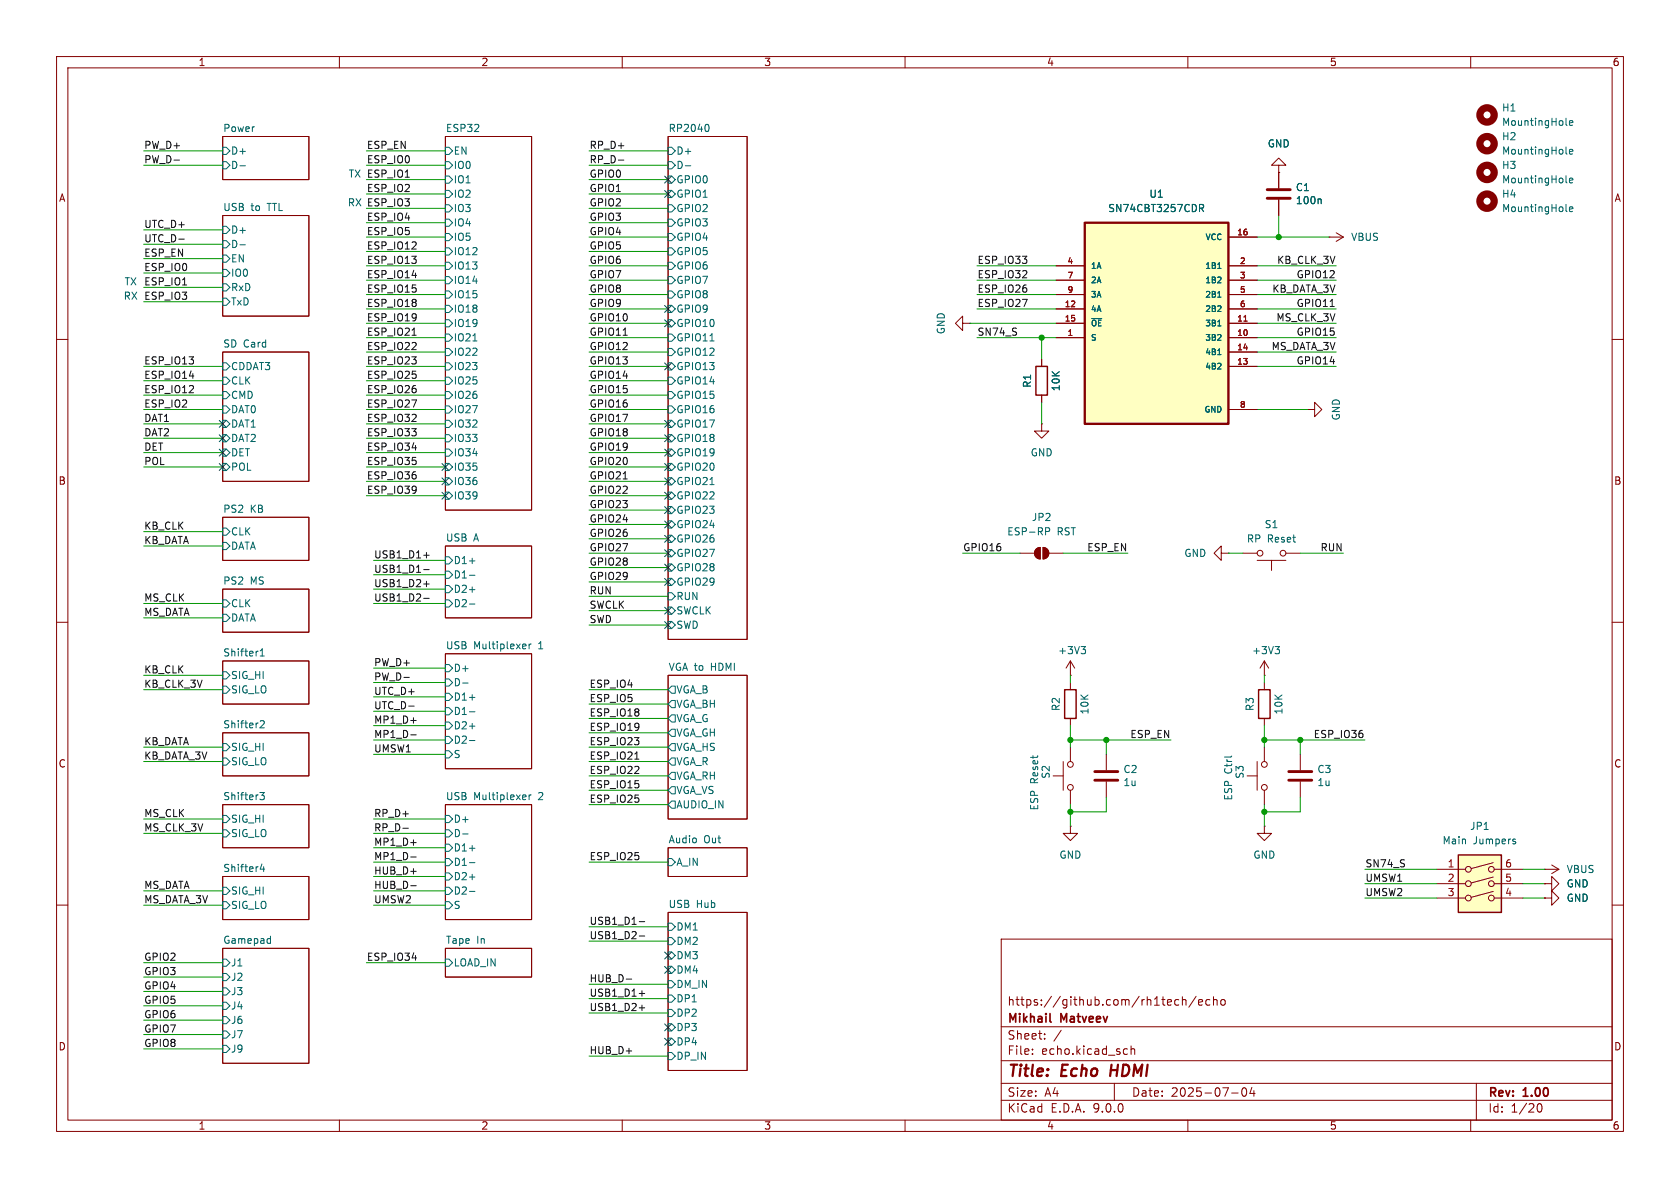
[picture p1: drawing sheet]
<svg xmlns="http://www.w3.org/2000/svg" width="297mm" height="210mm" viewBox="0 0 297 210" stroke-linecap="round" stroke-linejoin="round" font-family="sans-serif">
<g fill="none" stroke="#840000" stroke-width=".18">
<path d="M10 10h277v190h-277zM12 12h273v186h-273zM60 10v2M110 10v2M160 10v2M210 10v2M260 10v2M39.4 38.1h15.2v17.8h-15.2zM39.4 24.1h15.2v7.7h-15.2zM78.7 24.1h15.3v66.1h-15.3zM118.1 24.1h14v88.9h-14zM10 60h2"/>
<path d="M39.4 62.2h15.2v22.9h-15.2zM285 60h2M39.4 91.4h15.2v7.7h-15.2zM78.7 96.5h15.3v12.7h-15.3zM10 110h2M39.4 116.8h15.2v7.7h-15.2zM39.4 104.1h15.2v7.7h-15.2zM78.7 115.6h15.3v20.3h-15.3zM118.1 119.4h14v25.4h-14zM285 110h2M39.4 129.5h15.2v7.7h-15.2zM189.2 120.7v1.2"/>
<path d="M189.2 127v1.3M39.4 142.2h15.2v7.7h-15.2zM39.4 154.9h15.2v7.7h-15.2zM78.7 142.2h15.3v20.4h-15.3zM118.1 149.9h14v5h-14zM10 160h2M39.4 167.6h15.2v20.4h-15.2zM78.7 167.6h15.3v5.1h-15.3zM118.1 161.3h14v27.9h-14zM177 166h108v32h-108zM207.7 177.6l.3 .1 .4-.1M208.4 176.8l-.4-.1-.3 .1"/>
<path d="M209 176.8l.2-.1 .4 .1 .1 .9M209 176.2v1.5M211.5 176.1l-1.3 2M211.9 177.2l.7-.1-.1-.3-.4-.1-.2 .2 .1 .7h.5M213.9 176.8l-.4-.1-.3 .3v.4l.1 .2h.6M214.5 176.8l.2-.1 .4 .1 .1 .9M214.5 176.2v1.5M215.9 176.8l.2-.1 .4 .1 .1 .6-.1 .2-.4 .1-.2-.1zM285 160h2M60 198v2M110 198v2M160 198v2"/>
<path d="M177 194.5h108M177 191.5h108M177 187.5h108M177 181.5h108M182.5 186.3v.1M182.5 185.5v.1M184.7 183.6v.1M184.7 182.8v.1M187.6 182.1l-1.3 2M197 191.5v3M198.9 185.4l.4 .1M199.3 186.3l-.4 .1"/>
<path d="M200 185.5l.2-.1 .3 .1 .1 .9M200 184.9v1.5M210 198v2M217.7 193.2h1.2M219.7 192.4l.2-.1a.81 .81 0 0 1 .6 .6 .81 .81 0 0 1-.3 .8l-.2 .1a.81 .81 0 0 1-.3-1.4zM221.3 192.2l-.3 1.1h.9M221.7 192.8v1M260 198v2M261 191.5v6.5M271.7 195.7l.2-.5 .2-.1a.81 .81 0 0 1 .6 .6 .81 .81 0 0 1-.3 .8h-.4l-.3-.5"/>
</g>
<path d="M196.5 188.2l-.2 2" fill="none" stroke="#840000" stroke-width=".4"/>
<path d="M185.6 180.5l.2 .2" fill="none" stroke="#840000" stroke-width=".3"/>
<g fill="none" stroke="#006464" stroke-width=".18">
<path d="M39.4 26h.6l.6 .7-.6 .6h-.6zM39.4 28.6h.6l.6 .6-.6 .6h-.6zM42.4 29.3h1M78.7 26h.7l.6 .7-.6 .6h-.7zM78.7 28.6h.7l.6 .6-.6 .6h-.7zM78.7 31.1h.7l.6 .7-.6 .6h-.7zM78.7 33.7h.7l.6 .6-.6 .6h-.7zM78.7 36.2h.7l.6 .6-.6 .7h-.7zM78.7 38.7h.7l.6 .7-.6 .6h-.7zM118.1 26h.6l.7 .7-.7 .6h-.6zM118.1 28.6h.6l.7 .6-.7 .6h-.6zM118.1 31.1h.6l.7 .7-.7 .6h-.6z"/>
<path d="M118.1 33.7h.6l.7 .6-.7 .6h-.6zM118.1 36.2h.6l.7 .6-.7 .7h-.6zM118.1 38.7h.6l.7 .7-.7 .6h-.6zM121.2 29.3h.9M125 22a.79 .79 0 0 1 0 1.3M39.4 40h.6l.6 .6-.6 .7h-.6zM39.4 42.5h.6l.6 .7-.6 .6h-.6zM39.4 45.1h.6l.6 .6-.6 .7h-.6zM39.4 47.6h.6l.6 .7-.6 .6h-.6zM39.4 50.2h.6l.6 .6-.6 .6h-.6zM39.4 52.7h.6l.6 .6-.6 .7h-.6zM42.4 43.3h1"/>
<path d="M78.7 41.3h.7l.6 .6-.6 .6h-.7zM78.7 43.8h.7l.6 .7-.6 .6h-.7zM78.7 46.4h.7l.6 .6-.6 .6h-.7zM78.7 48.9h.7l.6 .6-.6 .7h-.7zM78.7 51.4h.7l.6 .7-.6 .6h-.7zM78.7 54h.7l.6 .6-.6 .6h-.7zM78.7 56.5h.7l.6 .7-.6 .6h-.7zM78.7 59.1h.7l.6 .6-.6 .6h-.7zM118.1 41.3h.6l.7 .6-.7 .6h-.6zM118.1 43.8h.6l.7 .7-.7 .6h-.6zM118.1 46.4h.6l.7 .6-.7 .6h-.6zM118.1 48.9h.6l.7 .6-.7 .7h-.6z"/>
<path d="M118.1 51.4h.6l.7 .7-.7 .6h-.6zM118.1 54h.6l.7 .6-.7 .6h-.6zM118.1 56.5h.6l.7 .7-.7 .6h-.6zM118.1 59.1h.6l.7 .6-.7 .6h-.6zM39.4 64.1h.6l.6 .7-.6 .6h-.6zM39.4 66.7h.6l.6 .6-.6 .6h-.6zM39.4 69.2h.6l.6 .7-.6 .6h-.6zM39.4 71.8h.6l.6 .6-.6 .6h-.6zM39.4 74.3h.6l.6 .6-.6 .7h-.6zM39.4 76.8h.6l.6 .7-.6 .6h-.6zM39.4 79.4h.6l.6 .6-.6 .6h-.6zM78.7 61.6h.7l.6 .6-.6 .7h-.7z"/>
<path d="M78.7 64.1h.7l.6 .7-.6 .6h-.7zM78.7 66.7h.7l.6 .6-.6 .6h-.7zM78.7 69.2h.7l.6 .7-.6 .6h-.7zM78.7 71.8h.7l.6 .6-.6 .6h-.7zM78.7 74.3h.7l.6 .6-.6 .7h-.7zM78.7 76.8h.7l.6 .7-.6 .6h-.7zM78.7 79.4h.7l.6 .6-.6 .6h-.7zM83.6 60.3h.7M118.1 61.6h.6l.7 .6-.7 .7h-.6zM118.1 64.1h.6l.7 .7-.7 .6h-.6zM118.1 66.7h.6l.7 .6-.7 .6h-.6zM118.1 69.2h.6l.7 .7-.7 .6h-.6z"/>
<path d="M118.1 71.8h.6l.7 .6-.7 .6h-.6zM118.1 74.3h.6l.7 .6-.7 .7h-.6zM118.1 76.8h.6l.7 .7-.7 .6h-.6zM118.1 79.4h.6l.7 .6-.7 .6h-.6zM125.5 60.3h.7M39.4 81.9h.6l.6 .7-.6 .6h-.6zM39.4 93.3h.6l.6 .7-.6 .6h-.6zM39.4 95.9h.6l.6 .6-.6 .7h-.6zM78.7 98.4h.7l.6 .7-.6 .6h-.7zM78.7 81.9h.7l.6 .7-.6 .6h-.7zM78.7 84.5h.7l.6 .6-.6 .6h-.7zM78.7 87h.7l.6 .6-.6 .7h-.7z"/>
<path d="M83 99.2h1M118.1 81.9h.6l.7 .7-.7 .6h-.6zM118.1 84.5h.6l.7 .6-.7 .6h-.6zM118.1 87h.6l.7 .6-.7 .7h-.6zM118.1 89.5h.6l.7 .7-.7 .6h-.6zM118.1 92.1h.6l.7 .6-.7 .6h-.6zM118.1 94.6h.6l.7 .7-.7 .6h-.6zM118.1 97.2h.6l.7 .6-.7 .6h-.6zM118.1 99.7h.6l.7 .6-.7 .7h-.6zM125.5 85.7h.7M39.4 118.7h.6l.6 .7-.6 .6h-.6zM39.4 106h.6l.6 .7-.6 .6h-.6z"/>
<path d="M39.4 108.6h.6l.6 .6-.6 .7h-.6zM46 116h.7M46 115.1l.4-.4v1.3M78.7 101h.7l.6 .6-.6 .6h-.7zM78.7 103.5h.7l.6 .6-.6 .7h-.7zM78.7 106h.7l.6 .7-.6 .6h-.7zM78.7 117.5h.7l.6 .6-.6 .6h-.7zM83 101.7h1M83 104.2h1M83 106.8h1M92.8 113.8l.2 .4-.6 .1M92.9 114.6l-.1 .1"/>
<path d="M93.5 113.8v.9M93.9 113.8l-.4 .3M118.1 102.2h.6l.7 .7-.7 .6h-.6zM118.1 104.8h.6l.7 .6-.7 .6h-.6zM118.1 107.3h.6l.7 .7-.7 .6h-.6zM118.1 109.9h.6l.7 .6-.7 .6h-.6zM39.4 121.3h.6l.6 .6-.6 .7h-.6zM39.4 131.4h.6l.6 .7-.6 .6h-.6zM39.4 134h.6l.6 .6-.6 .7h-.6zM46 127.5l.5-.1 .2 .4-.8 .9h.8M78.7 120h.7l.6 .7-.6 .6h-.7zM78.7 122.6h.7l.6 .6-.6 .6h-.7z"/>
<path d="M78.7 125.1h.7l.6 .6-.6 .7h-.7zM78.7 127.6h.7l.6 .7-.6 .6h-.7zM78.7 130.2h.7l.6 .6-.6 .6h-.7zM78.7 132.7h.7l.6 .7-.6 .6h-.7zM81.8 120.7h1M83 123.3h1M83 125.8h1M83 128.4h1M83 130.9h1M118.1 124.5l.6-.7h.7v1.3h-.7zM118.1 129.5l.6-.6h.7v1.3h-.7zM118.1 134.6l.6-.6h.7v1.3h-.7z"/>
<path d="M118.1 139.7l.6-.6h.7v1.2h-.7zM118.7 121.3h.7v1.3h-.7l-.6-.7zM118.7 126.4h.7v1.2h-.7l-.6-.6zM118.7 131.4h.7v1.3h-.7l-.6-.6zM118.7 136.5h.7v1.3h-.7l-.6-.6zM39.4 144.1h.6l.6 .7-.6 .6h-.6zM39.4 146.7h.6l.6 .6-.6 .7h-.6zM39.4 156.8h.6l.6 .7-.6 .6h-.6zM39.4 159.4h.6l.6 .6-.6 .7h-.6zM45.9 140.1h.8l-.4 .5 .4 .1v.5l-.2 .2-.5-.1M46.3 152.7l-.3 .9h.8M46.6 153.2v.9"/>
<path d="M78.7 144.1h.7l.6 .7-.6 .6h-.7zM78.7 146.7h.7l.6 .6-.6 .7h-.7zM78.7 149.2h.7l.6 .7-.6 .6h-.7zM78.7 151.8h.7l.6 .6-.6 .6h-.7zM78.7 154.3h.7l.6 .6-.6 .7h-.7zM78.7 156.8h.7l.6 .7-.6 .6h-.7zM78.7 159.4h.7l.6 .6-.6 .7h-.7zM81.8 147.4h1M83 150h1M83 152.5h1M83 155h1M83 157.6h1"/>
<path d="M92.8 140.5l.2 .3-.6 .1M92.9 141.3l-.1 .1M93.5 140.5v.9M93.9 140.5l-.4 .3M118.1 151.8h.6l.7 .6-.7 .6h-.6zM118.7 141.6h.7v1.3h-.7l-.6-.7zM39.4 169.5h.6l.6 .7-.6 .6h-.6zM39.4 172.1h.6l.6 .6-.6 .7h-.6zM39.4 174.6h.6l.6 .7-.6 .6h-.6zM39.4 177.2h.6l.6 .6-.6 .6h-.6zM39.4 179.7h.6l.6 .6-.6 .7h-.6zM47.5 165.9l.3 .1"/>
<path d="M47.8 165.5v1.3M47.8 166.7l-.3 .1M78.7 169.5h.7l.6 .7-.6 .6h-.7zM118.1 163.2h.6l.7 .6-.7 .7h-.6zM118.1 165.7h.6l.7 .7-.7 .6h-.6zM118.1 168.3h.6l.7 .6-.7 .6h-.6zM118.1 170.8h.6l.7 .7-.7 .6h-.6zM118.1 173.4h.6l.7 .6-.7 .6h-.6zM118.1 175.9h.6l.7 .6-.7 .7h-.6zM118.1 178.4h.6l.7 .7-.7 .6h-.6zM39.4 182.2h.6l.6 .7-.6 .6h-.6zM39.4 184.8h.6l.6 .6-.6 .7h-.6z"/>
<path d="M118.1 181h.6l.7 .6-.7 .6h-.6zM118.1 183.5h.6l.7 .7-.7 .6h-.6zM118.1 186.1h.6l.7 .6-.7 .6h-.6z"/>
</g>
<path d="M188.2 121.9h2v5.1h-2z" fill="none" stroke="#840000" stroke-width=".25"/>
<path d="M191.8 39.4h25.4v35.5h-25.4z" fill="#ffffc2"/>
<path d="M191.8 39.4h25.4v35.5h-25.4z" fill="none" stroke="#840000" stroke-width=".41"/>
<g fill="none" stroke="#840000" stroke-width=".18">
<path d="M226.1 29.2h1.2l-1.2-1.3-1.3 1.3h1.3v1.3M226.1 30.5h.1M226.1 30.5v2.8M226.1 35.3v2.8M170.2 57.2v-1.3l-1.3 1.3 1.3 1.2v-1.2h1.2M171.4 57.2h.1M186.7 47h5.1M186.7 49.5h5.1M186.7 52.1h5.1M186.7 54.6h5.1M186.7 57.2h5.1M186.7 59.7h5.1"/>
<path d="M217.2 47h5M217.2 49.5h5M217.2 52.1h5M217.2 54.6h5M217.2 57.2h5M217.2 59.7h5M217.2 41.9h5M234.9 41.9h.1M234.9 41.9h2.6M236.2 41.1l1.3 .8M237.5 41.9l-1.3 .8M184.1 74.9v1.3h1.3l-1.3 1.3-1.2-1.3h1.2"/>
<path d="M184.1 74.9h.1M184.1 63.5v1.3M184.1 69.9v1.2M217.2 62.2h5M217.2 64.8h5M217.2 72.4h5M231.1 72.4h1.3v-1.3l1.3 1.3-1.3 1.3v-1.3M231.1 72.4h.1M180.3 97.8h2.6M183.2 97.1l.7-.3v2a1.02 1.02 0 0 1-.9-.6 1.02 1.02 0 0 1 .2-1.1zM184.4 96.8a1.02 1.02 0 0 1 1 1 1.02 1.02 0 0 1-1 1zM185.4 97.8h2.6"/>
<path d="M215.9 97.8v-1.3l-1.3 1.3 1.3 1.3v-1.3h1.3M217.2 97.8h.1M219.7 97.8h2.5M222.2 99.1h5.1M224.8 99.1v1.7M227.3 97.8h2.6M189.2 119.4h.1M189.2 116.8l-.7 1.3M189.2 116.8l.8 1.3M189.2 116.8v2.6M223.5 119.4h.1M223.5 116.8v2.6"/>
<path d="M223.5 116.8l-.7 1.3M223.5 116.8l.8 1.3M186.2 137.2h1.8M188 134.6v5.1M189.2 132.1v2.5M189.2 139.7v2.5M223.5 120.7v1.2M223.5 127v1.3M189.2 146.1v1.2h1.3l-1.3 1.3-1.2-1.3h1.2M189.2 146.1h.1M223.5 146.1v1.2h1.3l-1.3 1.3-1.3-1.3h1.3M223.5 146.1h.1"/>
<path d="M273 156.2h1.3v-1.3l1.3 1.3-1.3 1.3v-1.3M273 156.2h.1M273 153.7h.1M273 153.7h2.6M274.3 152.9l1.3 .8M275.6 153.7l-1.3 .7"/>
<circle cx="222.8" cy="97.8" r=".51"/>
<circle cx="226.8" cy="97.8" r=".51"/>
<circle cx="189.2" cy="139.2" r=".51"/>
<circle cx="189.2" cy="135.1" r=".51"/>
</g>
<g fill="none" stroke="#006464" stroke-width=".18">
<path d="M212.1 36.1h.4l.3 .3-.1 .3-.6 .1M212.4 36.8l.4 .6M233.4 35.2l.2 .1v.7M276.8 22l.2 .2M276.8 32.1l.2 .2M276.8 37.2l.2 .2M277.5 21.7l.6-.1-.1-.2-.4-.1-.1 .2v.6h.5M277.5 31.9l.6-.1-.1-.3h-.4l-.1 .2v.6h.5M277.5 37l.6-.1-.1-.3h-.4l-.1 .1v.6h.5M193 56.3h1.8M215.3 47.5h.6M215.3 52.5h.6"/>
<path d="M215.3 57.6h.6M215.3 62.7h.6M184.8 93.3h.5l.3 .2-.1 .4-.7 .1M191.1 114.3h.8l-.4 .5M191.7 114.8l.2 .2v.3l-.2 .3M225.4 114.3h.8l-.4 .5M226 114.8l.2 .2v.3l-.2 .3"/>
</g>
<path d="M219.9 56.8h.6" fill="none" stroke="#a90000" stroke-width=".18"/>
<path d="M224 33.5h4.1M224 35.1h4.1" fill="none" stroke="#840000" stroke-width=".51"/>
<g fill="none" stroke="#840000" stroke-width="1.3">
<circle cx="262.9" cy="20.3" r="1.27"/>
<circle cx="262.9" cy="30.5" r="1.27"/>
<circle cx="262.9" cy="35.6" r="1.27"/>
</g>
<path d="M183.1 64.8h2.1v5.1h-2.1zM222.5 121.9h2v5.1h-2z" fill="none" stroke="#840000" stroke-width=".25"/>
<g fill="#840000" stroke="#840000" stroke-width=".18">
<path d="M183.2 97.1l.7-.3v2a1.02 1.02 0 0 1-.9-.6 1.02 1.02 0 0 1 .2-1.1z"/>
<path d="M184.4 96.8a1.02 1.02 0 0 1 1 1 1.02 1.02 0 0 1-1 1z"/>
</g>
<path d="M257.8 151.1h7.6v10.2h-7.6z" fill="#ffffc2"/>
<g fill="none" stroke="#840000" stroke-width=".18">
<path d="M226.1 30.5h.1M226.1 30.5v2.8M226.1 35.3v2.8M186.7 47h5.1M186.7 49.5h5.1M186.7 52.1h5.1M186.7 54.6h5.1M186.7 57.2h5.1M186.7 59.7h5.1M217.2 47h5M217.2 49.5h5M217.2 52.1h5"/>
<path d="M217.2 54.6h5M217.2 57.2h5M217.2 59.7h5M217.2 41.9h5M184.1 63.5v1.3M184.1 69.9v1.2M217.2 62.2h5M217.2 64.8h5M217.2 72.4h5M195.6 133.4v2.7M195.6 138.2v2.8M220.5 137.2h1.7"/>
<path d="M222.2 134.6v5.1M223.5 132.1v2.5M223.5 139.7v2.5M229.9 133.4v2.7M229.9 138.2v2.8M254 153.7h5.1M254 156.2h5.1M254 158.8h5.1M264 152.5l-3.9 1M264 155l-3.9 1.1M264 157.6l-3.9 1M264.2 153.7h5"/>
<path d="M264.2 156.2h5M264.2 158.8h5M273 158.8h1.3v-1.3l1.3 1.3-1.3 1.2v-1.2M273 158.8h.1M273 156.2h.1"/>
<circle cx="223.5" cy="139.2" r=".51"/>
<circle cx="223.5" cy="135.1" r=".51"/>
<circle cx="259.6" cy="153.7" r=".51"/>
<circle cx="259.6" cy="156.2" r=".51"/>
<circle cx="259.6" cy="158.8" r=".51"/>
<circle cx="263.7" cy="153.7" r=".51"/>
<circle cx="263.7" cy="156.2" r=".51"/>
<circle cx="263.7" cy="158.8" r=".51"/>
</g>
<path d="M257.8 151.1h7.6v10.2h-7.6z" fill="none" stroke="#840000" stroke-width=".25"/>
<path d="M212.1 36.1h.4l.3 .3-.1 .3-.6 .1M212.4 36.8l.4 .6M233.4 35.2l.2 .1v.7M276.8 27.1l.2 .1M277.5 26.8l.6-.1-.1-.2-.4-.1-.1 .2v.6h.5M193 56.3h1.8M215.3 47.5h.6M215.3 52.5h.6M215.3 57.6h.6M215.3 62.7h.6M267.8 148.7l.2 .2-.2 .3M267.8 148.3l.1 .1" fill="none" stroke="#006464" stroke-width=".18"/>
<path d="M193.5 136.4h4.1M193.5 137.9h4.1M227.8 136.4h4.1M227.8 137.9h4.1" fill="none" stroke="#840000" stroke-width=".51"/>
<circle cx="262.9" cy="25.4" r="1.27" fill="none" stroke="#840000" stroke-width="1.3"/>
<g fill="none" stroke="#0f0f0f" stroke-width=".18">
<path d="M30.8 28.3h.9M109.3 28.3h1M31.6 42.3h1M72.9 59.3h.7M110.2 59.3h.7M235.2 54.2h.7M74.9 98.2h1M110.2 84.7h.7M71.4 119.7h1M74.9 103.2h1M74.9 105.8h1M74.9 100.7h1"/>
<path d="M72.2 124.8h1M72.6 129.9h1M72.6 127.4h1M112.2 134.2h.7M71.2 146.4h1M72.6 151.5h1M72.6 149h1M72.6 156.6h1M110.7 173.1h1M113 178.2h1M113 175.6h1M113 165.5h1"/>
<path d="M113 162.9h1"/>
</g>
<g fill="none" stroke="#009600" stroke-width=".18">
<path d="M25.4 29.2h14M25.4 26.7h14M64.8 29.2h13.9M64.8 26.7h13.9M64.8 31.8h13.9M64.8 39.4h13.9M64.8 34.3h13.9M64.8 36.8h13.9M104.1 29.2h14M104.1 26.7h14M104.1 31.8h14M104.1 39.4h14"/>
<path d="M104.1 34.3h14M104.1 36.8h14M226.1 38.1v3.8M25.4 45.7h14M25.4 48.3h14M25.4 50.8h14M25.4 40.6h14M25.4 53.3h14M25.4 43.2h14M64.8 41.9h13.9M64.8 49.5h13.9M64.8 52.1h13.9"/>
<path d="M64.8 59.7h13.9M64.8 57.2h13.9M64.8 54.6h13.9M64.8 47h13.9M64.8 44.5h13.9M104.1 41.9h14M104.1 49.5h14M104.1 52.1h14M104.1 59.7h14M104.1 57.2h14M104.1 54.6h14M104.1 47h14"/>
<path d="M104.1 44.5h14M171.4 57.2h15.3M172.7 49.5h14M172.7 52.1h14M172.7 59.7h14M172.7 54.6h14M172.7 47h14M184.1 59.7v3.8M222.2 41.9h12.7M222.2 49.5h14M222.2 52.1h14M222.2 59.7h14"/>
<path d="M222.2 57.2h14M222.2 54.6h14M222.2 47h14M25.4 72.4h14M25.4 77.5h14M25.4 64.8h14M25.4 67.3h14M25.4 69.9h14M25.4 74.9h14M64.8 72.4h13.9M64.8 77.5h13.9M64.8 64.8h13.9"/>
<path d="M64.8 67.3h13.9M64.8 62.2h13.9M64.8 69.9h13.9M64.8 74.9h13.9M104.1 72.4h14M104.1 77.5h14M104.1 64.8h14M104.1 67.3h14M104.1 62.2h14M104.1 69.9h14M104.1 74.9h14M184.1 71.1v3.8"/>
<path d="M222.2 72.4h8.9M222.2 64.8h14M222.2 62.2h14M25.4 82.6h14M25.4 96.5h14M25.4 94h14M25.4 80h14M64.8 82.6h13.9M64.8 87.6h13.9M64.8 80h13.9M64.8 85.1h13.9M66 99.1h12.7"/>
<path d="M104.1 82.6h14M104.1 87.6h14M104.1 97.8h14M104.1 95.3h14M104.1 80h14M104.1 85.1h14M104.1 90.2h14M104.1 92.7h14M170.2 97.8h10.1M188 97.8h11.4M217.2 97.8h2.5M229.9 97.8h7.6"/>
<path d="M25.4 109.2h14M25.4 106.7h14M25.4 119.4h14M66 118.1h12.7M66 101.6h12.7M66 106.7h12.7M66 104.1h12.7M104.1 108h14M104.1 100.3h14M104.1 105.4h14M104.1 102.9h14M104.1 110.5h14"/>
<path d="M189.2 119.4v1.3M223.5 119.4v1.3M25.4 121.9h14M25.4 132.1h14M25.4 134.6h14M66 123.2h12.7M66 120.7h12.7M66 125.7h12.7M66 128.3h12.7M66 130.8h12.7M66 133.4h12.7M104.1 121.9h14"/>
<path d="M104.1 127h14M104.1 132.1h14M104.1 134.6h14M104.1 137.2h14M104.1 139.7h14M104.1 124.5h14M104.1 129.5h14M189.2 128.3v3.8M189.2 130.8h17.8M195.6 130.8v2.6M223.5 130.8h17.8M223.5 128.3v3.8"/>
<path d="M229.9 130.8v2.6M25.4 157.5h14M25.4 147.3h14M25.4 144.8h14M66 157.5h12.7M66 147.3h12.7M66 144.8h12.7M66 152.4h12.7M66 149.9h12.7M66 154.9h12.7M104.1 152.4h14M104.1 142.2h14"/>
<path d="M189.2 142.2v3.9M195.6 141v2.5h-6.4M223.5 142.2v3.9M229.9 141v2.5h-6.4M241.3 153.7h12.7M241.3 156.2h12.7M241.3 158.8h12.7M269.2 153.7h3.8M269.2 156.2h3.8M269.2 158.8h3.8M25.4 170.2h14M25.4 175.3h14"/>
<path d="M25.4 177.8h14M25.4 160h14M25.4 172.7h14M64.8 170.2h13.9M66 160h12.7M104.1 166.4h14M104.1 176.5h14M104.1 179.1h14M104.1 163.8h14M104.1 174h14M25.4 182.9h14M25.4 185.4h14"/>
<path d="M25.4 180.3h14M104.1 186.7h14"/>
</g>
<g fill="none" stroke="#000084" stroke-width=".18">
<path d="M117.5 31.1l1.2 1.3M117.5 33.7l1.2 1.2M118.7 31.1l-1.2 1.3M118.7 33.7l-1.2 1.2M117.5 56.5l1.2 1.3M117.5 54l1.2 1.2M118.7 56.5l-1.2 1.3M118.7 54l-1.2 1.2M38.8 74.3l1.2 1.2M38.8 76.9l1.2 1.2M38.8 79.4l1.2 1.2M40 74.3l-1.2 1.2"/>
<path d="M40 76.9l-1.2 1.2M40 79.4l-1.2 1.2M117.5 64.2l1.2 1.2M117.5 79.4l1.2 1.2M117.5 74.3l1.2 1.2M117.5 76.9l1.2 1.2M118.7 64.2l-1.2 1.2M118.7 79.4l-1.2 1.2M118.7 74.3l-1.2 1.2M118.7 76.9l-1.2 1.2M38.8 81.9l1.2 1.3M40 81.9l-1.2 1.3"/>
<path d="M78.1 81.9l1.2 1.3M78.1 84.5l1.2 1.2M78.1 87l1.2 1.2M79.3 81.9l-1.2 1.3M79.3 84.5l-1.2 1.2M79.3 87l-1.2 1.2M117.5 89.6l1.2 1.2M117.5 94.6l1.2 1.3M117.5 97.2l1.2 1.2M117.5 92.1l1.2 1.2M117.5 81.9l1.2 1.3M117.5 87l1.2 1.2"/>
<path d="M117.5 84.5l1.2 1.2M117.5 99.7l1.2 1.2M118.7 89.6l-1.2 1.2M118.7 94.6l-1.2 1.3M118.7 97.2l-1.2 1.2M118.7 92.1l-1.2 1.2M118.7 81.9l-1.2 1.3M118.7 87l-1.2 1.2M118.7 84.5l-1.2 1.2M118.7 99.7l-1.2 1.2M117.5 109.9l1.2 1.2M117.5 102.3l1.2 1.2"/>
<path d="M117.5 107.3l1.2 1.3M118.7 109.9l-1.2 1.2M118.7 102.3l-1.2 1.2M118.7 107.3l-1.2 1.3M117.5 168.3l1.2 1.2M117.5 170.8l1.2 1.3M118.7 168.3l-1.2 1.2M118.7 170.8l-1.2 1.3M117.5 183.5l1.2 1.3M117.5 181l1.2 1.2M118.7 183.5l-1.2 1.3M118.7 181l-1.2 1.2"/>
</g>
<path d="M219.9 56.8h.6" fill="none" stroke="#a90000" stroke-width=".18"/>
<g fill="#009600" stroke="#009600" stroke-width=".18">
<circle cx="195.6" cy="130.8" r=".46"/>
<circle cx="189.2" cy="130.8" r=".46"/>
<circle cx="189.2" cy="143.5" r=".46"/>
<circle cx="229.9" cy="130.8" r=".46"/>
<circle cx="223.5" cy="143.5" r=".46"/>
<circle cx="223.5" cy="130.8" r=".46"/>
<circle cx="226.1" cy="41.9" r=".46"/>
<circle cx="184.1" cy="59.7" r=".46"/>
</g>
<g font-size="2.8" fill="#840000">
<text x="178" y="190.9">Title:</text>
<text x="187.7" y="190.9">Echo</text>
<text x="197.1" y="190.9">HDMI</text>
</g>
<g font-size="2.1" fill="#840000">
<text x="178" y="178">https://github.com/rh1tech/echo</text>
<text x="178" y="184">Sheet:</text>
<text x="178" y="181.2">Mikhail</text>
<text x="187.6" y="181.2">Matveev</text>
<text x="178" y="186.7">File:</text>
<text x="184.1" y="186.7">echo.kicad_sch</text>
<text x="178" y="196.9">KiCad</text>
<text x="178" y="194.1">Size:</text>
<text x="184.7" y="194.1">A4</text>
<text x="185.7" y="196.9">E.D.A.</text>
<text x="193.3" y="196.9">9.0.0</text>
<text x="200" y="194.1">Date:</text>
<text x="207" y="194.1">2025-07-04</text>
<text x="263" y="194.3">Rev:</text>
<text x="263" y="196.9">Id:</text>
<text x="267.1" y="196.9">1/20</text>
<text x="269.4" y="194.3">1.00</text>
</g>
<g font-size="1.8" fill="#840000">
<text x="35" y="11.9">1</text>
<text x="85" y="11.9">2</text>
<text x="135" y="11.9">3</text>
<text x="185" y="11.9">4</text>
<text x="235" y="11.9">5</text>
<text x="285" y="11.9">6</text>
<text x="10.3" y="35.9">A</text>
<text x="285.3" y="35.9">A</text>
<text x="10.3" y="85.9">B</text>
<text x="285.3" y="85.9">B</text>
<text x="10.3" y="135.9">C</text>
<text x="285.3" y="135.9">C</text>
<text x="10.3" y="185.9">D</text>
<text x="285.3" y="185.9">D</text>
<text x="35" y="199.9">1</text>
<text x="85" y="199.9">2</text>
<text x="135" y="199.9">3</text>
<text x="185" y="199.9">4</text>
<text x="235" y="199.9">5</text>
<text x="285" y="199.9">6</text>
</g>
<g font-size="1.8" fill="#006464">
<text x="39.4" y="23.4">Power</text>
<text x="78.7" y="23.4">ESP32</text>
<text x="118.1" y="23.4">RP2040</text>
<text x="265.4" y="19.9">H1</text>
<text x="265.4" y="22.5">MountingHole</text>
<text x="40.7" y="27.5">D+</text>
<text x="80.1" y="27.5">EN</text>
<text x="119.5" y="27.5">D+</text>
<text x="224" y="26.3">GND</text>
<text x="265.4" y="25">H2</text>
<text x="265.4" y="27.5">MountingHole</text>
<text x="40.7" y="30.1">D-</text>
<text x="80.1" y="30.1">IO0</text>
<text x="80.1" y="32.6">IO1</text>
<text x="80.1" y="35.2">IO2</text>
<text x="119.5" y="30.1">D-</text>
<text x="119.5" y="32.6">GPIO0</text>
<text x="119.5" y="35.2">GPIO1</text>
<text x="203.1" y="35.2">U1</text>
<text x="229" y="34">C1</text>
<text x="265.4" y="30.1">H3</text>
<text x="265.4" y="32.6">MountingHole</text>
<text x="265.4" y="35.2">H4</text>
<text x="39.4" y="37.4">USB</text>
<text x="40.7" y="41.5">D+</text>
<text x="44.4" y="37.4">to</text>
<text x="47.4" y="37.4">TTL</text>
<text x="80.1" y="37.7">IO3</text>
<text x="80.1" y="40.2">IO4</text>
<text x="119.5" y="37.7">GPIO2</text>
<text x="119.5" y="40.2">GPIO3</text>
<text x="195.8" y="37.7">SN74CBT3257CDR</text>
<text x="229" y="36.3">100n</text>
<text x="265.4" y="37.7">MountingHole</text>
<text x="40.7" y="44">D-</text>
<text x="40.7" y="46.6">EN</text>
<text x="80.1" y="42.8">IO5</text>
<text x="80.1" y="45.3">IO12</text>
<text x="80.1" y="47.9">IO13</text>
<text x="119.5" y="42.8">GPIO4</text>
<text x="119.5" y="45.3">GPIO5</text>
<text x="119.5" y="47.9">GPIO6</text>
<text x="238.8" y="42.8">VBUS</text>
<text x="40.7" y="49.1">IO0</text>
<text x="40.7" y="51.7">RxD</text>
<text x="80.1" y="50.4">IO14</text>
<text x="80.1" y="52.9">IO15</text>
<text x="119.5" y="50.4">GPIO7</text>
<text x="119.5" y="52.9">GPIO8</text>
<text x="40.7" y="54.2">TxD</text>
<text x="80.1" y="55.5">IO18</text>
<text x="80.1" y="58">IO19</text>
<text x="119.5" y="55.5">GPIO9</text>
<text x="119.5" y="58">GPIO10</text>
<text x="167.2" y="59.2" transform="rotate(-90 167.2 59.2)">GND</text>
<text x="39.4" y="61.5">SD Card</text>
<text x="40.7" y="65.6">CDDAT3</text>
<text x="80.1" y="60.6">IO21</text>
<text x="80.1" y="63.1">IO22</text>
<text x="80.1" y="65.6">IO23</text>
<text x="119.5" y="60.6">GPIO11</text>
<text x="119.5" y="63.1">GPIO12</text>
<text x="119.5" y="65.6">GPIO13</text>
<text x="40.7" y="68.2">CLK</text>
<text x="40.7" y="70.7">CMD</text>
<text x="80.1" y="68.2">IO25</text>
<text x="80.1" y="70.7">IO26</text>
<text x="119.5" y="68.2">GPIO14</text>
<text x="119.5" y="70.7">GPIO15</text>
<text x="182.5" y="68.7" transform="rotate(-90 182.5 68.7)">R1</text>
<text x="187.6" y="69.3" transform="rotate(-90 187.6 69.3)">10K</text>
<text x="40.7" y="73.3">DAT0</text>
<text x="40.7" y="75.8">DAT1</text>
<text x="80.1" y="73.3">IO27</text>
<text x="80.1" y="75.8">IO32</text>
<text x="119.5" y="73.3">GPIO16</text>
<text x="119.5" y="75.8">GPIO17</text>
<text x="237.1" y="74.4" transform="rotate(-90 237.1 74.4)">GND</text>
<text x="40.7" y="78.3">DAT2</text>
<text x="40.7" y="80.9">DET</text>
<text x="40.7" y="83.4">POL</text>
<text x="80.1" y="78.3">IO33</text>
<text x="80.1" y="80.9">IO34</text>
<text x="80.1" y="83.4">IO35</text>
<text x="119.5" y="78.3">GPIO18</text>
<text x="119.5" y="80.9">GPIO19</text>
<text x="119.5" y="83.4">GPIO20</text>
<text x="182.1" y="80.9">GND</text>
<text x="80.1" y="86">IO36</text>
<text x="80.1" y="88.5">IO39</text>
<text x="119.5" y="86">GPIO21</text>
<text x="119.5" y="88.5">GPIO22</text>
<text x="39.4" y="90.7">PS2</text>
<text x="40.7" y="94.8">CLK</text>
<text x="44.2" y="90.7">KB</text>
<text x="78.7" y="95.8">USB</text>
<text x="83.7" y="95.8">A</text>
<text x="119.5" y="91">GPIO23</text>
<text x="119.5" y="93.6">GPIO24</text>
<text x="178" y="94.8">ESP-RP</text>
<text x="182.3" y="92.3">JP2</text>
<text x="186.9" y="94.8">RST</text>
<text x="223.5" y="93.6">S1</text>
<text x="40.7" y="97.4">DATA</text>
<text x="80.1" y="99.9">D1+</text>
<text x="119.5" y="96.1">GPIO26</text>
<text x="119.5" y="98.7">GPIO27</text>
<text x="119.5" y="101.2">GPIO28</text>
<text x="209.3" y="98.7">GND</text>
<text x="220.3" y="96.1">RP</text>
<text x="224" y="96.1">Reset</text>
<text x="39.4" y="103.4">PS2</text>
<text x="40.7" y="107.5">CLK</text>
<text x="44.2" y="103.4">MS</text>
<text x="80.1" y="102.5">D1-</text>
<text x="80.1" y="105">D2+</text>
<text x="80.1" y="107.5">D2-</text>
<text x="119.5" y="103.7">GPIO29</text>
<text x="119.5" y="106.3">RUN</text>
<text x="40.7" y="110.1">DATA</text>
<text x="119.5" y="108.8">SWCLK</text>
<text x="119.5" y="111.4">SWD</text>
<text x="39.4" y="116.1">Shifter1</text>
<text x="78.7" y="114.9">USB</text>
<text x="80.1" y="119">D+</text>
<text x="83.7" y="114.9">Multiplexer</text>
<text x="95.3" y="114.9">1</text>
<text x="118.1" y="118.7">VGA to</text>
<text x="125.8" y="118.7">HDMI</text>
<text x="187" y="115.8">+3V3</text>
<text x="221.3" y="115.8">+3V3</text>
<text x="40.7" y="120.2">SIG_HI</text>
<text x="40.7" y="122.8">SIG_LO</text>
<text x="80.1" y="121.5">D-</text>
<text x="80.1" y="124.1">D1+</text>
<text x="119.5" y="122.8">VGA_B</text>
<text x="119.5" y="125.3">VGA_BH</text>
<text x="187.6" y="125.8" transform="rotate(-90 187.6 125.8)">R2</text>
<text x="221.8" y="125.8" transform="rotate(-90 221.8 125.8)">R3</text>
<text x="39.4" y="128.8">Shifter2</text>
<text x="80.1" y="126.6">D1-</text>
<text x="80.1" y="129.1">D2+</text>
<text x="80.1" y="131.7">D2-</text>
<text x="119.5" y="127.9">VGA_G</text>
<text x="119.5" y="130.4">VGA_GH</text>
<text x="192.6" y="126.4" transform="rotate(-90 192.6 126.4)">10K</text>
<text x="226.9" y="126.4" transform="rotate(-90 226.9 126.4)">10K</text>
<text x="40.7" y="132.9">SIG_HI</text>
<text x="40.7" y="135.5">SIG_LO</text>
<text x="80.1" y="134.2">S</text>
<text x="119.5" y="132.9">VGA_HS</text>
<text x="119.5" y="135.5">VGA_R</text>
<text x="185.8" y="137.8" transform="rotate(-90 185.8 137.8)">S2</text>
<text x="198.5" y="136.9">C2</text>
<text x="218" y="136.8" transform="rotate(-90 218 136.8)">Ctrl</text>
<text x="220.1" y="137.8" transform="rotate(-90 220.1 137.8)">S3</text>
<text x="232.8" y="136.9">C3</text>
<text x="39.4" y="141.5">Shifter3</text>
<text x="78.7" y="141.5">USB</text>
<text x="83.7" y="141.5">Multiplexer</text>
<text x="95.3" y="141.5">2</text>
<text x="119.5" y="138">VGA_RH</text>
<text x="119.5" y="140.6">VGA_VS</text>
<text x="119.5" y="143.1">AUDIO_IN</text>
<text x="183.7" y="143.4" transform="rotate(-90 183.7 143.4)">ESP</text>
<text x="183.7" y="138.6" transform="rotate(-90 183.7 138.6)">Reset</text>
<text x="198.5" y="139.2">1u</text>
<text x="218" y="141.6" transform="rotate(-90 218 141.6)">ESP</text>
<text x="232.8" y="139.2">1u</text>
<text x="40.7" y="145.6">SIG_HI</text>
<text x="40.7" y="148.2">SIG_LO</text>
<text x="80.1" y="145.6">D+</text>
<text x="80.1" y="148.2">D-</text>
<text x="118.1" y="149.1">Audio</text>
<text x="124.4" y="149.1">Out</text>
<text x="254.9" y="149.5">Main</text>
<text x="259.8" y="146.9">JP1</text>
<text x="260.5" y="149.5">Jumpers</text>
<text x="39.4" y="154.2">Shifter4</text>
<text x="80.1" y="150.7">D1+</text>
<text x="80.1" y="153.3">D1-</text>
<text x="80.1" y="155.8">D2+</text>
<text x="119.5" y="153.3">A_IN</text>
<text x="187.2" y="152">GND</text>
<text x="221.5" y="152">GND</text>
<text x="276.9" y="154.5">VBUS</text>
<text x="40.7" y="158.3">SIG_HI</text>
<text x="40.7" y="160.9">SIG_LO</text>
<text x="80.1" y="158.3">D2-</text>
<text x="80.1" y="160.9">S</text>
<text x="118.1" y="160.6">USB</text>
<text x="123.1" y="160.6">Hub</text>
<text x="276.9" y="157.1">GND</text>
<text x="276.9" y="159.6">GND</text>
<text x="39.4" y="166.9">Gamepad</text>
<text x="78.7" y="166.9">Tape</text>
<text x="84.3" y="166.9">In</text>
<text x="119.5" y="164.7">DM1</text>
<text x="119.5" y="167.2">DM2</text>
<text x="40.7" y="171">J1</text>
<text x="40.7" y="173.6">J2</text>
<text x="80.1" y="171">LOAD_IN</text>
<text x="119.5" y="169.8">DM3</text>
<text x="119.5" y="172.3">DM4</text>
<text x="40.7" y="176.1">J3</text>
<text x="40.7" y="178.7">J4</text>
<text x="119.5" y="174.9">DM_IN</text>
<text x="119.5" y="177.4">DP1</text>
<text x="119.5" y="179.9">DP2</text>
<text x="40.7" y="183.7">J7</text>
<text x="40.7" y="181.2">J6</text>
<text x="119.5" y="182.5">DP3</text>
<text x="119.5" y="185">DP4</text>
<text x="40.7" y="186.3">J9</text>
<text x="119.5" y="187.6">DP_IN</text>
</g>
<g font-size="1.8" fill="#0f0f0f">
<text x="25.4" y="26.4">PW_D+</text>
<text x="25.4" y="28.9">PW_D-</text>
<text x="64.8" y="26.4">ESP_EN</text>
<text x="64.8" y="28.9">ESP_IO0</text>
<text x="104.1" y="26.4">RP_D+</text>
<text x="104.1" y="28.9">RP_D-</text>
<text x="64.8" y="34">ESP_IO2</text>
<text x="104.1" y="31.5">GPIO0</text>
<text x="104.1" y="34">GPIO1</text>
<text x="25.4" y="40.4">UTC_D+</text>
<text x="64.8" y="39.1">ESP_IO4</text>
<text x="64.8" y="41.6">ESP_IO5</text>
<text x="104.1" y="41.6">GPIO4</text>
<text x="104.1" y="36.6">GPIO2</text>
<text x="104.1" y="39.1">GPIO3</text>
<text x="25.4" y="45.5">ESP_EN</text>
<text x="25.4" y="48">ESP_IO0</text>
<text x="25.4" y="42.9">UTC_D-</text>
<text x="64.8" y="44.2">ESP_IO12</text>
<text x="64.8" y="46.7">ESP_IO13</text>
<text x="104.1" y="44.2">GPIO5</text>
<text x="104.1" y="46.7">GPIO6</text>
<text x="172.7" y="46.7">ESP_IO33</text>
<text x="225.7" y="46.7">KB_CLK_3V</text>
<text x="64.8" y="49.3">ESP_IO14</text>
<text x="64.8" y="51.8">ESP_IO15</text>
<text x="104.1" y="51.8">GPIO8</text>
<text x="104.1" y="49.3">GPIO7</text>
<text x="172.7" y="51.8">ESP_IO26</text>
<text x="172.7" y="49.3">ESP_IO32</text>
<text x="224.8" y="51.8">KB_DATA_3V</text>
<text x="229.1" y="49.3">GPIO12</text>
<text x="64.8" y="56.9">ESP_IO19</text>
<text x="64.8" y="59.4">ESP_IO21</text>
<text x="64.8" y="54.3">ESP_IO18</text>
<text x="104.1" y="59.4">GPIO11</text>
<text x="104.1" y="56.9">GPIO10</text>
<text x="104.1" y="54.3">GPIO9</text>
<text x="172.7" y="54.3">ESP_IO27</text>
<text x="172.7" y="59.4">SN74_S</text>
<text x="225.6" y="56.9">MS_CLK_3V</text>
<text x="229.1" y="54.3">GPIO11</text>
<text x="229.1" y="59.4">GPIO15</text>
<text x="25.4" y="64.5">ESP_IO13</text>
<text x="64.8" y="64.5">ESP_IO23</text>
<text x="64.8" y="62">ESP_IO22</text>
<text x="104.1" y="62">GPIO12</text>
<text x="104.1" y="64.5">GPIO13</text>
<text x="224.7" y="62">MS_DATA_3V</text>
<text x="229.1" y="64.5">GPIO14</text>
<text x="25.4" y="67">ESP_IO14</text>
<text x="25.4" y="69.6">ESP_IO12</text>
<text x="64.8" y="67">ESP_IO25</text>
<text x="64.8" y="69.6">ESP_IO26</text>
<text x="104.1" y="67">GPIO14</text>
<text x="104.1" y="69.6">GPIO15</text>
<text x="25.4" y="77.2">DAT2</text>
<text x="25.4" y="72.1">ESP_IO2</text>
<text x="25.4" y="74.7">DAT1</text>
<text x="64.8" y="77.2">ESP_IO33</text>
<text x="64.8" y="74.7">ESP_IO32</text>
<text x="64.8" y="72.1">ESP_IO27</text>
<text x="104.1" y="74.7">GPIO17</text>
<text x="104.1" y="72.1">GPIO16</text>
<text x="104.1" y="77.2">GPIO18</text>
<text x="25.4" y="79.7">DET</text>
<text x="25.4" y="82.3">POL</text>
<text x="64.8" y="79.7">ESP_IO34</text>
<text x="64.8" y="82.3">ESP_IO35</text>
<text x="104.1" y="82.3">GPIO20</text>
<text x="104.1" y="79.7">GPIO19</text>
<text x="64.8" y="84.8">ESP_IO36</text>
<text x="64.8" y="87.4">ESP_IO39</text>
<text x="104.1" y="84.8">GPIO21</text>
<text x="104.1" y="89.9">GPIO23</text>
<text x="104.1" y="87.4">GPIO22</text>
<text x="25.4" y="93.7">KB_CLK</text>
<text x="104.1" y="95">GPIO26</text>
<text x="104.1" y="92.4">GPIO24</text>
<text x="25.4" y="96.3">KB_DATA</text>
<text x="66" y="98.8">USB1_D1+</text>
<text x="66" y="101.3">USB1_D1-</text>
<text x="104.1" y="97.5">GPIO27</text>
<text x="104.1" y="100.1">GPIO28</text>
<text x="170.2" y="97.5">GPIO16</text>
<text x="192.1" y="97.5">ESP_EN</text>
<text x="233.4" y="97.5">RUN</text>
<text x="25.4" y="106.4">MS_CLK</text>
<text x="66" y="103.9">USB1_D2+</text>
<text x="66" y="106.4">USB1_D2-</text>
<text x="104.1" y="105.1">RUN</text>
<text x="104.1" y="107.7">SWCLK</text>
<text x="104.1" y="102.6">GPIO29</text>
<text x="25.4" y="109">MS_DATA</text>
<text x="104.1" y="110.2">SWD</text>
<text x="25.4" y="119.1">KB_CLK</text>
<text x="66" y="117.8">PW_D+</text>
<text x="25.4" y="121.7">KB_CLK_3V</text>
<text x="66" y="122.9">UTC_D+</text>
<text x="66" y="125.5">UTC_D-</text>
<text x="66" y="120.4">PW_D-</text>
<text x="104.1" y="124.2">ESP_IO5</text>
<text x="104.1" y="121.7">ESP_IO4</text>
<text x="25.4" y="131.8">KB_DATA</text>
<text x="66" y="130.5">MP1_D-</text>
<text x="66" y="128">MP1_D+</text>
<text x="104.1" y="131.8">ESP_IO23</text>
<text x="104.1" y="129.3">ESP_IO19</text>
<text x="104.1" y="126.7">ESP_IO18</text>
<text x="199.7" y="130.5">ESP_EN</text>
<text x="232.1" y="130.5">ESP_IO36</text>
<text x="25.4" y="134.4">KB_DATA_3V</text>
<text x="66" y="133.1">UMSW1</text>
<text x="104.1" y="136.9">ESP_IO22</text>
<text x="104.1" y="134.4">ESP_IO21</text>
<text x="104.1" y="142">ESP_IO25</text>
<text x="104.1" y="139.4">ESP_IO15</text>
<text x="25.4" y="144.5">MS_CLK</text>
<text x="25.4" y="147.1">MS_CLK_3V</text>
<text x="66" y="144.5">RP_D+</text>
<text x="66" y="147.1">RP_D-</text>
<text x="66" y="149.6">MP1_D+</text>
<text x="66" y="152.1">MP1_D-</text>
<text x="66" y="154.7">HUB_D+</text>
<text x="104.1" y="152.1">ESP_IO25</text>
<text x="241.3" y="155.9">UMSW1</text>
<text x="241.3" y="153.4">SN74_S</text>
<text x="25.4" y="159.8">MS_DATA_3V</text>
<text x="25.4" y="157.2">MS_DATA</text>
<text x="66" y="157.2">HUB_D-</text>
<text x="66" y="159.8">UMSW2</text>
<text x="241.3" y="158.5">UMSW2</text>
<text x="104.1" y="166.1">USB1_D2-</text>
<text x="104.1" y="163.6">USB1_D1-</text>
<text x="25.4" y="172.5">GPIO3</text>
<text x="25.4" y="169.9">GPIO2</text>
<text x="64.8" y="169.9">ESP_IO34</text>
<text x="104.1" y="173.7">HUB_D-</text>
<text x="25.4" y="175">GPIO4</text>
<text x="25.4" y="177.5">GPIO5</text>
<text x="104.1" y="178.8">USB1_D2+</text>
<text x="104.1" y="176.3">USB1_D1+</text>
<text x="25.4" y="185.2">GPIO8</text>
<text x="25.4" y="182.6">GPIO7</text>
<text x="25.4" y="180.1">GPIO6</text>
<text x="104.1" y="186.4">HUB_D+</text>
</g>
<g font-size="1.8" fill="#0000c2">
<text x="61.5" y="31.6">TX ESP_IO1</text>
<text x="61.4" y="36.7">RX ESP_IO3</text>
<text x="21.8" y="53.2">RX ESP_IO3</text>
<text x="21.9" y="50.7">TX ESP_IO1</text>
</g>
<g font-size="1.8" fill="#a90000">
<text x="255.8" y="153.4">1</text>
<text x="255.8" y="156">2</text>
<text x="266" y="153.4">6</text>
<text x="266" y="156">5</text>
<text x="255.8" y="158.5">3</text>
<text x="266" y="158.5">4</text>
</g>
<g font-size="1.4" fill="#a90000">
<text x="218.6" y="41.7">16</text>
<text x="188.6" y="46.7">4</text>
<text x="219.1" y="46.7">2</text>
<text x="188.6" y="49.3">7</text>
<text x="188.6" y="51.8">9</text>
<text x="219.1" y="49.3">3</text>
<text x="219.1" y="51.8">5</text>
<text x="188.1" y="54.4">12</text>
<text x="188.1" y="56.9">15</text>
<text x="188.6" y="59.4">1</text>
<text x="218.6" y="56.9">11</text>
<text x="218.6" y="59.4">10</text>
<text x="219.1" y="54.4">6</text>
<text x="218.6" y="62">14</text>
<text x="218.6" y="64.5">13</text>
<text x="219.1" y="72.1">8</text>
</g>
<g font-size="1.4" fill="#006464">
<text x="192.8" y="47.7">1A</text>
<text x="212.9" y="47.7">1B1</text>
<text x="213" y="42.6">VCC</text>
<text x="192.8" y="50.3">2A</text>
<text x="192.8" y="52.8">3A</text>
<text x="212.9" y="50.3">1B2</text>
<text x="212.9" y="52.8">2B1</text>
<text x="192.8" y="55.3">4A</text>
<text x="192.8" y="57.9">~{OE}</text>
<text x="212.9" y="55.3">2B2</text>
<text x="212.9" y="57.9">3B1</text>
<text x="192.8" y="60.4">S</text>
<text x="212.9" y="60.4">3B2</text>
<text x="212.9" y="63">4B1</text>
<text x="212.9" y="65.5">4B2</text>
<text x="212.8" y="73.1">GND</text>
</g>
</svg>
